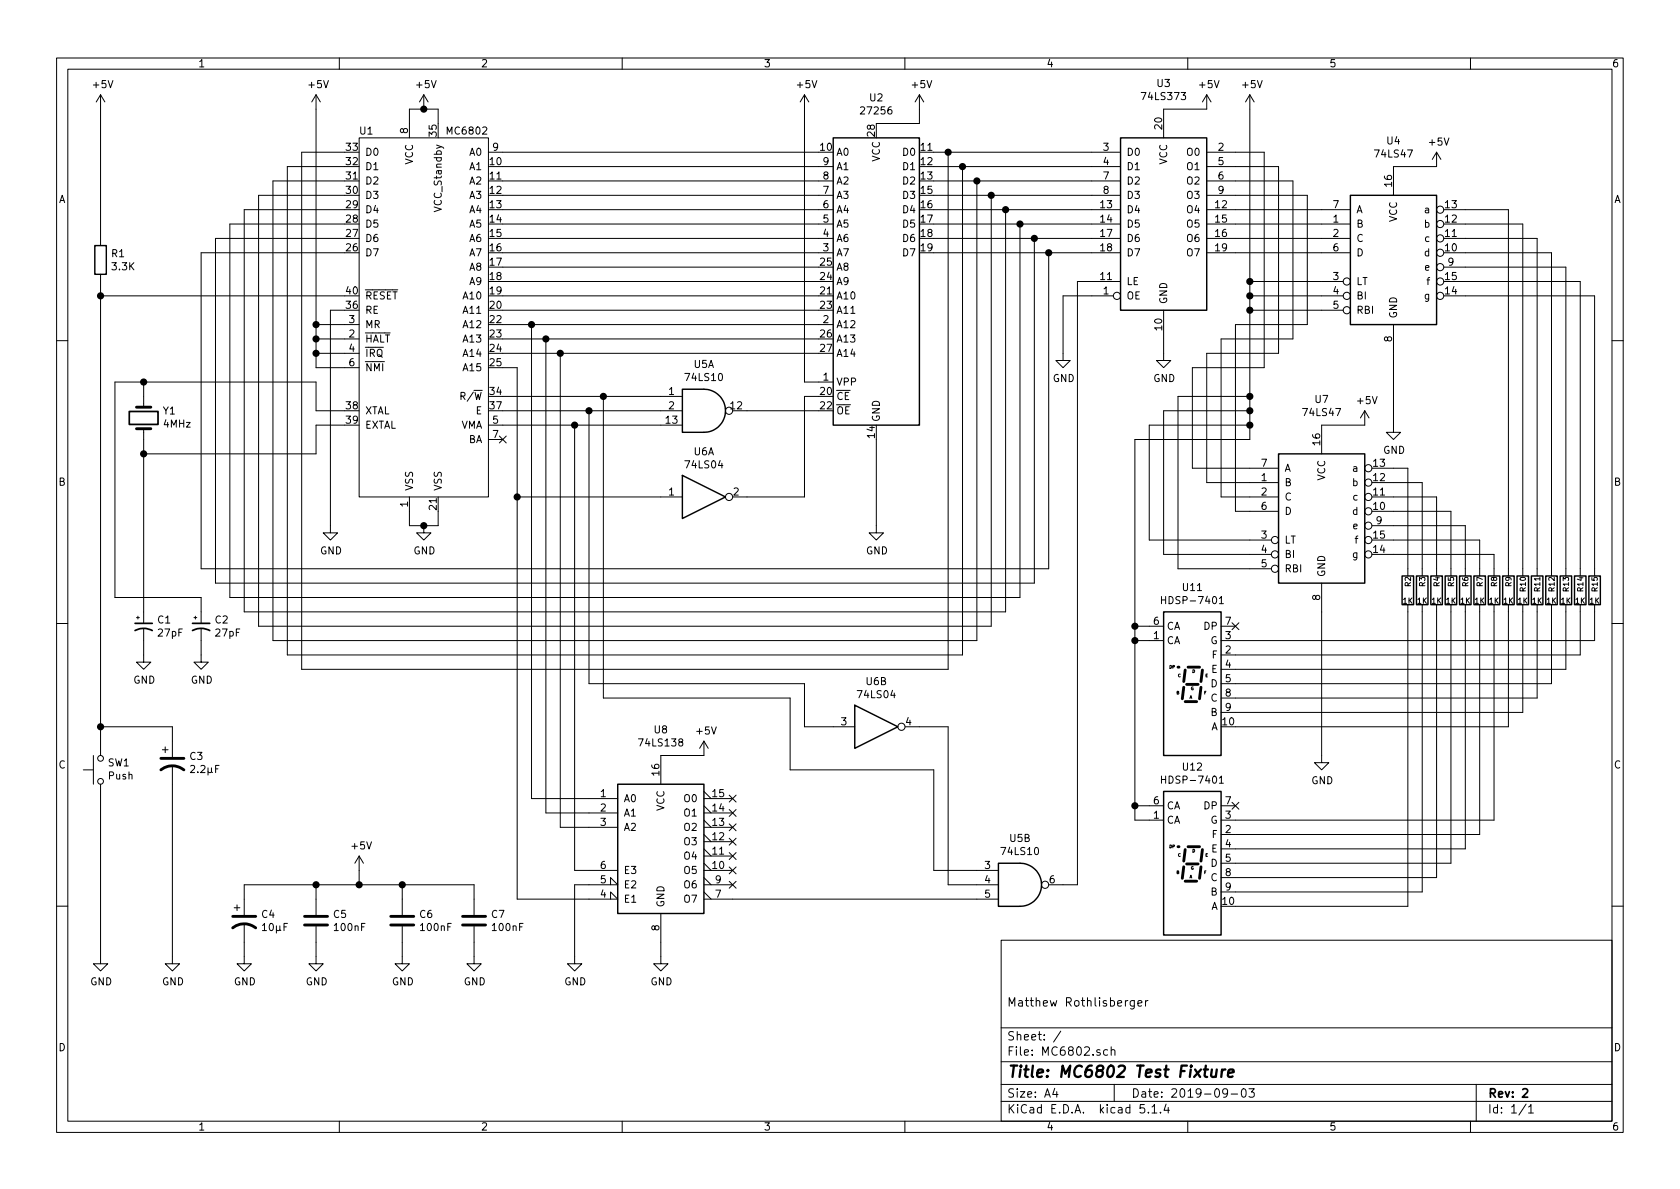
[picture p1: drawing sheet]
<svg xmlns="http://www.w3.org/2000/svg" width="297mm" height="210mm" viewBox="0 0 297 210" stroke-linecap="round" stroke-linejoin="round" font-family="sans-serif">
<g fill="none" stroke="#000" stroke-width=".18">
<path d="M10 10.3h277v189.9h-277zM12 12.2h273v186.1h-273zM17.8 16.8v26.6M17.8 16.8l-.8 1.2M17.8 16.8l.7 1.2M55.9 16.8v48.2h7.6M55.9 16.8l-.8 1.2M55.9 16.8l.7 1.2M60 10.3v1.9M74.9 16.8l-.7 1.2M74.9 16.8v2.5M74.9 16.8l.8 1.2"/>
<path d="M110 10.3v1.9M142.2 16.8v50.8h5.1M142.2 16.8l-.7 1.2M142.2 16.8l.8 1.2M160 10.3v1.9M162.6 16.8l-.8 1.2M162.6 16.8v5h-7.7M162.6 16.8l.7 1.2M210 10.3v1.9M213.4 16.8l-.8 1.2M213.4 16.8v2.5h-7.7v5.1M213.4 16.8l.7 1.2"/>
<path d="M221 16.8v60.9h-20.3v67.3h5M221 16.8l-.8 1.2M221 16.8l.7 1.2M260 10.3v1.9M61 39.6h-20.4v66.1h139.7v-66.1M61 37.1h-17.8v71.1h134.6v-71.1M61 34.5h-15.3v76.2h129.6v-76.2M61 32h-12.7v81.3h124.4v-81.3M61 29.5h-10.2v86.3h119.4v-86.3M61 26.9h-7.7v91.5h114.3v-91.5M63.5 24.4h22.9v63.5h-22.9zM77.5 21.8v-2.5h-5.1v5.1"/>
<path d="M86.4 26.9h58.4M88.9 39.6h58.4M88.9 37.1h58.4M88.9 34.5h58.4M88.9 32h58.4M88.9 29.5h58.4M165.1 39.6h33M165.1 37.1h33M165.1 34.5h33M165.1 32h33M165.1 29.5h33M165.1 26.9h33"/>
<path d="M213.4 34.5h17.7v22.9h-12.7v33h7.7M213.4 39.6h25.4M213.4 37.1h25.4M213.4 32h15.2v27.9h-12.7v28h10.2M213.4 29.5h12.7v33h-12.7v22.8h12.7M213.4 26.9h10.1v38.1h-12.7v17.8h15.3M254 26.9l-.8 1.3M254 26.9v2.6h-7.6v5M254 26.9l.8 1.3M255.3 39.6h13.9v62.2M255.3 37.1h11.4v64.7M17.8 52.3h43.2"/>
<path d="M17.8 48.5v85.1M55.9 57.4h7.6M55.9 59.9h7.6M61 54.9h-2.6v39.3h1.3l-1.3 1.3-1.3-1.3h1.3M61 44.7h-25.4v55.9h149.8v-55.9M61 42.2h-22.9v60.9h144.8v-60.9M88.9 57.4h58.4M88.9 44.7h58.4M88.9 42.2h58.4M88.9 59.9h55.9M88.9 52.3h55.9M88.9 49.8h55.9"/>
<path d="M88.9 54.9h55.9M88.9 47.2h55.9M94 57.4v83.8h15.2M96.5 59.9v83.9h12.7M165.1 44.7h33M165.1 42.2h33M196.8 52.3h-8.8v11.4h1.2l-1.2 1.3-1.3-1.3h1.3M198.1 49.8h-7.6v106.7h-5.1M205.7 54.9v8.8h1.3l-1.3 1.3-1.2-1.3h1.2M213.4 44.7h25.4M213.4 42.2h25.4M221 52.3h16.5"/>
<path d="M221 49.8h16.5M221 54.9h16.5M246.4 57.4v19h1.2l-1.2 1.3-1.3-1.3h1.3M255.3 44.7h19v57.1M255.3 42.2h16.5v59.6M255.3 52.3h26.6v49.5M255.3 49.8h24.1v52M255.3 47.2h21.6v54.6M10 60.2h2M25.4 67.6v4.4M25.4 75.8v34.4M55.9 62.5h7.6"/>
<path d="M61 72.6h-5.1v-5h-35.6v38.1h15.3v4.5M61 75.2h-5.1v5.1h-30.5M86.4 75.2h34.2M86.4 77.7h2.5M88.3 77.1l1.2 1.2M88.9 65h2.5v94h17.8l-1.3-1.3v1.3M88.9 70.1h31.7M88.9 72.6h31.7M88.9 62.5h55.9M89.5 77.1l-1.2 1.2M99.1 62.5v83.8h10.1M101.6 75.2v78.7h7.6"/>
<path d="M104.1 72.6v48.3h38.1v7.6h8.9M106.7 70.1v53.3h33v12.7h25.4v17.8h11.4M129.5 72.6h15.3M144.8 70.1h-2.6v17.8h-12.7M154.9 77.7v16.5h1.3l-1.3 1.3-1.2-1.3h1.2M221 70.1h-12.7v30.5h16.5M221 72.6h-15.3v25.4h19.1M221 75.2h-17.8v20.3h21.6M241.3 72.6v2.6h-7.6v5.1M241.3 72.6l-.8 1.3M241.3 72.6l.8 1.3M285 60.2h2"/>
<path d="M72.4 87.9v5.1h5.1v-2.6M74.9 93v1.2h1.3l-1.3 1.3-1.2-1.3h1.2M91.4 87.9h29.2M242.6 87.9h11.4v13.9M242.6 82.8h6.3v19M242.6 85.3h8.9v16.5M242.6 90.4h13.9v11.4M242.6 98h21.6v3.8M242.6 95.5h19v6.3M242.6 93h16.5v8.8M10 110.3h2M24.1 109.2h.5"/>
<path d="M24.4 109v.5M25.4 111.2v5.9h1.3l-1.3 1.3-1.3-1.3h1.3M34.3 109.2h.5M34.5 109v.5M35.6 111.2v5.9h1.2l-1.2 1.3-1.3-1.3h1.3M200.7 113.3h5M200.7 110.7h5M205.4 105.5v1.3M205.4 106.1h.7M215.6 105.8l.4-.3v1.3M215.6 106.8h.7M215.9 110.7h2.5"/>
<path d="M217.8 110.1l1.2 1.2M219 110.1l-1.2 1.2M233.7 103.1v31.8h1.2l-1.2 1.2-1.3-1.2h1.3M248.9 106.9v53.4h-30.5M251.5 106.9v50.8h-35.6M254 106.9v48.3h-38.1M256.5 106.9v45.7h-40.6M259.1 106.9v43.2h-43.2M261.6 106.9v40.7h-45.7M264.2 106.9v38.1h-48.3M266.7 106.9v21.6h-48.3M269.2 106.9v19.1h-53.3"/>
<path d="M271.8 106.9v16.5h-55.9M274.3 106.9v14h-58.4M276.9 106.9v11.5h-61M279.4 106.9v8.9h-63.5M281.9 106.9v6.4h-66M285 110.3h2M14.7 136.1h1.8M16.5 133.6v5.1M17.8 138.7v31.7h1.2l-1.2 1.3-1.3-1.3h1.3M17.8 128.5h12.7v5.4M28.7 132.6h1M29.2 132.1v1"/>
<path d="M30.5 135.4v35h1.2l-1.2 1.3-1.3-1.3h1.3M33.7 135.5l.5-.1 .2 .3v.2l-.7 .7h.7M38.7 135.4h-.6v1.2M124.5 139.9l1.2 1.3M124.5 131.1v2.5h-7.7v5.1M124.5 131.1l-.8 1.2M124.5 131.1l.7 1.2M160 128.5h7.6v28h8.9M205.4 137.2v1.3M205.4 137.8h.7M215.6 137.6l.4-.4v1.3M215.6 138.5h.7"/>
<path d="M55.9 156.5v5.3M63.5 151.4l-.8 1.2M63.5 151.4v5.1M63.5 151.4l.8 1.2M71.1 156.5v5.3M107.9 156.5v-1.3l1.3 1.3h-7.6v13.9h1.3l-1.3 1.3-1.3-1.3h1.3M124.5 141.2h5M124.5 153.9h5M124.5 152.6l1.2 1.3M124.5 151.4h5M124.5 150.1l1.2 1.3M124.5 148.8h5"/>
<path d="M124.5 147.6l1.2 1.2M124.5 146.3h5M124.5 145l1.2 1.3M124.5 143.8h5M124.5 142.5l1.2 1.3M124.5 159h52M124.5 156.5h5M124.5 157.7l1.2 1.3M124.5 155.2l1.2 1.3M128.9 140.6l1.2 1.2M128.9 155.8l1.2 1.3M128.9 143.1l1.2 1.3"/>
<path d="M128.9 145.7l1.2 1.2M128.9 148.2l1.2 1.2M128.9 150.8l1.2 1.2M128.9 153.3l1.2 1.2M130.1 140.6l-1.2 1.2M130.1 155.8l-1.2 1.3M130.1 143.1l-1.2 1.3M130.1 145.7l-1.2 1.2M130.1 148.2l-1.2 1.2M130.1 150.8l-1.2 1.2M130.1 153.3l-1.2 1.2M200.7 142.5h5"/>
<path d="M215.9 142.5h2.5M217.8 141.9l1.2 1.2M219 141.9l-1.2 1.2M10 160.2h2M41.4 160.5h1M41.9 160v1M43.2 163.3v7.1h1.2l-1.2 1.3-1.3-1.3h1.3M43.2 161.8v-5.3h40.6v5.3M46.4 163.6l.4-.3v1.3M46.4 164.6h.7M50.8 163.3h-.6v1.3M55.9 163.8v6.6h1.2l-1.2 1.3-1.3-1.3h1.3"/>
<path d="M71.1 163.8v6.6h1.3l-1.3 1.3-1.3-1.3h1.3M83.8 163.8v6.6h1.3l-1.3 1.3-1.3-1.3h1.3M116.8 161.5v8.9h1.3l-1.3 1.3-1.2-1.3h1.2M177 166.3h108v32h-108zM200.6 176.9v1.2l-.3 .3h-.4M200.6 177l-.5-.1-.3 .3 .1 .6 .2 .1 .5-.1M201.2 177.4l.7-.1-.1-.3-.4-.1-.2 .2 .1 .7h.5M202.5 176.9v1M203 176.9l-.5 .3M285 160.2h2M60 198.3v1.9M110 198.3v1.9"/>
<path d="M160 198.3v1.9M177 194.8h108M177 191.8h108M177 187.8h108M177 181.8h108M186.5 192.5l-.4 1h1M186.8 193v1M187.6 182.3l-1.3 2M195.8 185.7l-.4-.1-.3 .3 .1 .6 .2 .1 .4-.1M196.5 185.7a.37 .37 0 0 1 .6 .1v.8M196.5 185.1v1.5M197 191.8v3"/>
<path d="M202.3 195.3h-.7l-.1 .7 .3-.1 .5 .1 .1 .2-.1 .5-.2 .1-.6-.1M203 196.7v.1M203.7 195.8l.4-.5v1.5M203.7 196.8h.8M205.2 196.7v.1M206.2 195.2l-.4 1.1h1M206.6 195.8v1M210 198.3v1.9M217 193.2l-.1 .2a.48 .48 0 0 1-.6-.1v-.6a.48 .48 0 0 1 .6-.1l.1 .1a1.19 1.19 0 0 1-.2 1.2l-.5 .1M217.7 193.5h1.1M219.6 192.7l.4-.2a.94 .94 0 0 1 0 1.5 .82 .82 0 0 1-.4-1.3zM220.8 192.5h1l-.5 .6 .4 .1v.7l-.2 .1-.7-.1"/>
<path d="M260 198.3v1.9M261 191.8v6.5M269.8 195.2l-1.2 2M270.3 195.8l.4-.5v1.5M270.3 196.8h.8"/>
<circle cx="254.6" cy="39.6" r=".63"/>
<circle cx="254.6" cy="37.1" r=".63"/>
<circle cx="197.5" cy="52.3" r=".63"/>
<circle cx="238.1" cy="54.9" r=".63"/>
<circle cx="238.1" cy="49.8" r=".63"/>
<circle cx="238.1" cy="52.3" r=".63"/>
<circle cx="254.6" cy="52.3" r=".63"/>
<circle cx="254.6" cy="42.2" r=".63"/>
<circle cx="254.6" cy="47.2" r=".63"/>
<circle cx="254.6" cy="44.7" r=".63"/>
<circle cx="254.6" cy="49.8" r=".63"/>
<circle cx="128.9" cy="72.6" r=".63"/>
<circle cx="128.9" cy="87.9" r=".63"/>
<circle cx="225.4" cy="98" r=".63"/>
<circle cx="225.4" cy="95.5" r=".63"/>
<circle cx="241.9" cy="85.3" r=".63"/>
<circle cx="241.9" cy="95.5" r=".63"/>
<circle cx="241.9" cy="98" r=".63"/>
<circle cx="241.9" cy="90.4" r=".63"/>
<circle cx="241.9" cy="82.8" r=".63"/>
<circle cx="241.9" cy="87.9" r=".63"/>
<circle cx="241.9" cy="93" r=".63"/>
<circle cx="225.4" cy="100.6" r=".63"/>
<circle cx="17.8" cy="138.2" r=".51"/>
<circle cx="17.8" cy="134.1" r=".51"/>
<circle cx="159.4" cy="128.5" r=".63"/>
<circle cx="184.8" cy="156.5" r=".63"/>
</g>
<path d="M22.9 72.8h5v2.3h-5zM23.9 111.5a3.2 3.2 0 0 1 3 0M23.9 110.2h3M34 111.5a3.2 3.2 0 0 1 3.1 0M34 110.2h3.1M269.2 192.7l.3-.2h.3l.3 .5-.9 1h.9" fill="none" stroke="#000" stroke-width=".3"/>
<path d="M214.3 189.1l-.1 1.2a.59 .59 0 0 0 .8 0M215.1 189.1l-.1 1.3M216.1 189.1l-.2 1.3M216.7 189.1a.55 .55 0 0 0-.7 .4M217.1 189.8l1-.2v-.4h-.8l-.2 1 .2 .2 .6-.1" fill="none" stroke="#000" stroke-width=".41"/>
<g fill="none" stroke="#000" stroke-width=".25">
<path d="M147.3 24.4h15.3v50.8h-15.3zM198.1 24.4h15.3v30.5h-15.3zM238.8 34.5h15.2v22.9h-15.2zM16.8 43.4h2v5.1h-2zM120.6 68.8h3.9a3.8 3.8 0 0 1 3.8 3.8 3.8 3.8 0 0 1-3.8 3.8h-3.9zM120.6 84.1l7.7 3.8-7.7 3.8zM226.1 80.3h15.2v22.8h-15.2zM205.7 108.2h10.2v25.4h-10.2zM247.9 101.8h2v5.1h-2zM250.4 101.8h2.1v5.1h-2.1zM253 101.8h2v5.1h-2zM255.5 101.8h2.1v5.1h-2.1z"/>
<path d="M258.1 101.8h2v5.1h-2zM260.6 101.8h2v5.1h-2zM263.1 101.8h2.1v5.1h-2.1zM265.7 101.8h2v5.1h-2zM268.2 101.8h2.1v5.1h-2.1zM270.8 101.8h2v5.1h-2zM273.3 101.8h2v5.1h-2zM275.8 101.8h2.1v5.1h-2.1zM278.4 101.8h2v5.1h-2zM280.9 101.8h2.1v5.1h-2.1zM109.2 138.7h15.3v22.8h-15.3zM151.1 124.7l7.6 3.8-7.6 3.8z"/>
<path d="M205.7 139.9h10.2v25.4h-10.2zM176.5 152.6h3.8a3.8 3.8 0 0 1 3.8 3.9 3.8 3.8 0 0 1-3.8 3.8h-3.8z"/>
</g>
<g fill="none" stroke="#000" stroke-width=".51">
<path d="M24.1 75.8h2.6M24.1 72h2.6M209.5 118.5l-.2 2M210.1 118h2M212.6 118.5l-.3 2M28.4 136.1a3.3 3.3 0 0 1 4.1 0M28.4 134.1h4.1M209.3 121.5l-.3 2.1M209.5 124.1h2.1M209.8 121h2M212.3 121.5l-.2 2.1M209.3 153.3l-.3 2"/>
<path d="M209.5 155.8h2.1M209.5 150.2l-.2 2.1M209.8 152.8h2M210.1 149.7h2M212.3 153.3l-.2 2M212.6 150.2l-.3 2.1M41.1 164.1a3.3 3.3 0 0 1 4.1 0M41.1 162h4.1M53.8 163.6h4.1M53.8 162h4.1M69.1 163.6h4.1M69.1 162h4.1"/>
<path d="M81.8 163.6h4.1M81.8 162h4.1"/>
</g>
<g fill="#000">
<circle cx="208.3" cy="118" r=".25"/>
<circle cx="208.3" cy="149.7" r=".25"/>
</g>
<g fill="#000" stroke="#000" stroke-width=".25">
<circle cx="74.9" cy="19.3" r=".51"/>
<circle cx="167.6" cy="26.9" r=".51"/>
<circle cx="170.2" cy="29.5" r=".51"/>
<circle cx="172.7" cy="32" r=".51"/>
<circle cx="175.3" cy="34.5" r=".51"/>
<circle cx="177.8" cy="37.1" r=".51"/>
<circle cx="180.3" cy="39.6" r=".51"/>
<circle cx="17.8" cy="52.3" r=".51"/>
<circle cx="55.9" cy="57.4" r=".51"/>
<circle cx="55.9" cy="59.9" r=".51"/>
<circle cx="94" cy="57.4" r=".51"/>
<circle cx="96.5" cy="59.9" r=".51"/>
<circle cx="182.9" cy="42.2" r=".51"/>
<circle cx="185.4" cy="44.7" r=".51"/>
<circle cx="221" cy="49.8" r=".51"/>
<circle cx="221" cy="52.3" r=".51"/>
<circle cx="221" cy="54.9" r=".51"/>
<circle cx="25.4" cy="67.6" r=".51"/>
<circle cx="55.9" cy="62.5" r=".51"/>
<circle cx="99.1" cy="62.5" r=".51"/>
<circle cx="101.6" cy="75.2" r=".51"/>
<circle cx="104.1" cy="72.6" r=".51"/>
<circle cx="106.7" cy="70.1" r=".51"/>
<circle cx="221" cy="72.6" r=".51"/>
<circle cx="221" cy="70.1" r=".51"/>
<circle cx="221" cy="75.2" r=".51"/>
<circle cx="25.4" cy="80.3" r=".51"/>
<circle cx="74.9" cy="93" r=".51"/>
<circle cx="91.4" cy="87.9" r=".51"/>
<circle cx="200.7" cy="110.7" r=".51"/>
<circle cx="200.7" cy="113.3" r=".51"/>
<circle cx="17.8" cy="128.5" r=".51"/>
<circle cx="55.9" cy="156.5" r=".51"/>
<circle cx="63.5" cy="156.5" r=".51"/>
<circle cx="71.1" cy="156.5" r=".51"/>
<circle cx="200.7" cy="142.5" r=".51"/>
</g>
<text font-size="2.8" x="178" y="190.5">Title: MC6802 Test Fixture</text>
<g font-size="2.1">
<text x="178" y="178">Matthew Rothlisberger</text>
<text x="178" y="184">Sheet: /</text>
<text x="178" y="186.7">File: MC6802.sch</text>
<text x="178" y="196.9">KiCad E.D.A. kicad 5.1.4</text>
<text x="178" y="194.1">Size: A4</text>
<text x="200" y="194.1">Date: 2019-09-03</text>
<text x="263" y="194.1">Rev: 2</text>
<text x="263" y="196.9">Id: 1/1</text>
</g>
<g font-size="1.8">
<text x="35" y="11.9">1</text>
<text x="85" y="11.9">2</text>
<text x="135" y="11.9">3</text>
<text x="185" y="11.9">4</text>
<text x="235" y="11.9">5</text>
<text x="285" y="11.9">6</text>
<text x="16.6" y="15.6">+5V</text>
<text x="54.7" y="15.6">+5V</text>
<text x="73.7" y="15.6">+5V</text>
<text x="141" y="15.6">+5V</text>
<text x="153.8" y="17.9">U2</text>
<text x="161.3" y="15.6">+5V</text>
<text x="202.2" y="17.7">74LS373</text>
<text x="204.6" y="15.4">U3</text>
<text x="212.1" y="15.6">+5V</text>
<text x="219.8" y="15.6">+5V</text>
<text x="63.7" y="23.8">U1</text>
<text x="72.1" y="23.6" transform="rotate(-90 72.1 23.6)">8</text>
<text x="79.2" y="23.8">MC6802</text>
<text x="152.5" y="20.2">27256</text>
<text x="205.5" y="22.8" transform="rotate(-90 205.5 22.8)">20</text>
<text x="61.3" y="29.2">32</text>
<text x="61.3" y="26.7">33</text>
<text x="64.5" y="27.6">D0</text>
<text x="73" y="29.1" transform="rotate(-90 73 29.1)">VCC</text>
<text x="77.2" y="24.1" transform="rotate(-90 77.2 24.1)">35</text>
<text x="83.1" y="27.6">A0</text>
<text x="86.7" y="29.2">10</text>
<text x="87.1" y="26.7">9</text>
<text x="145.1" y="26.7">10</text>
<text x="145.6" y="29.2">9</text>
<text x="147.8" y="27.6">A0</text>
<text x="154.7" y="24.1" transform="rotate(-90 154.7 24.1)">28</text>
<text x="155.6" y="28.6" transform="rotate(-90 155.6 28.6)">VCC</text>
<text x="159.8" y="27.6">D0</text>
<text x="162.9" y="26.7">11</text>
<text x="162.9" y="29.2">12</text>
<text x="195.1" y="26.7">3</text>
<text x="195.1" y="29.2">4</text>
<text x="199.1" y="27.6">D0</text>
<text x="206.4" y="29.1" transform="rotate(-90 206.4 29.1)">VCC</text>
<text x="210" y="27.6">O0</text>
<text x="215.4" y="26.7">2</text>
<text x="215.4" y="29.2">5</text>
<text x="243.3" y="27.9">74LS47</text>
<text x="245.3" y="25.5">U4</text>
<text x="252.8" y="25.7">+5V</text>
<text x="10.4" y="35.9">A</text>
<text x="61.3" y="34.3">30</text>
<text x="61.3" y="31.7">31</text>
<text x="64.5" y="35.2">D3</text>
<text x="64.5" y="32.6">D2</text>
<text x="64.5" y="30.1">D1</text>
<text x="83.1" y="30.1">A1</text>
<text x="83.1" y="32.6">A2</text>
<text x="83.1" y="35.2">A3</text>
<text x="86.7" y="31.7">11</text>
<text x="86.7" y="34.3">12</text>
<text x="145.6" y="34.3">7</text>
<text x="145.6" y="31.7">8</text>
<text x="147.8" y="35.2">A3</text>
<text x="147.8" y="32.6">A2</text>
<text x="147.8" y="30.1">A1</text>
<text x="159.8" y="30.1">D1</text>
<text x="159.8" y="32.6">D2</text>
<text x="159.8" y="35.2">D3</text>
<text x="162.9" y="31.7">13</text>
<text x="162.9" y="34.3">15</text>
<text x="195.1" y="31.7">7</text>
<text x="195.1" y="34.3">8</text>
<text x="199.1" y="30.1">D1</text>
<text x="199.1" y="32.6">D2</text>
<text x="199.1" y="35.2">D3</text>
<text x="210" y="30.1">O1</text>
<text x="210" y="32.6">O2</text>
<text x="210" y="35.2">O3</text>
<text x="215.4" y="31.7">6</text>
<text x="215.4" y="34.3">9</text>
<text x="246.1" y="33" transform="rotate(-90 246.1 33)">16</text>
<text x="285.4" y="35.9">A</text>
<text x="61.3" y="41.9">27</text>
<text x="61.3" y="39.4">28</text>
<text x="61.3" y="36.8">29</text>
<text x="64.5" y="40.3">D5</text>
<text x="64.5" y="37.7">D4</text>
<text x="78.1" y="37.1" transform="rotate(-90 78.1 37.1)">VCC_Standby</text>
<text x="83.1" y="37.7">A4</text>
<text x="83.1" y="40.3">A5</text>
<text x="86.7" y="36.8">13</text>
<text x="86.7" y="39.4">14</text>
<text x="86.7" y="41.9">15</text>
<text x="145.6" y="41.9">4</text>
<text x="145.6" y="39.4">5</text>
<text x="145.6" y="36.8">6</text>
<text x="147.8" y="40.3">A5</text>
<text x="147.8" y="37.7">A4</text>
<text x="159.8" y="37.7">D4</text>
<text x="159.8" y="40.3">D5</text>
<text x="162.9" y="36.8">16</text>
<text x="162.9" y="39.4">17</text>
<text x="162.9" y="41.9">18</text>
<text x="194.6" y="36.8">13</text>
<text x="194.6" y="39.4">14</text>
<text x="194.6" y="41.9">17</text>
<text x="199.1" y="37.7">D4</text>
<text x="199.1" y="40.3">D5</text>
<text x="210" y="37.7">O4</text>
<text x="210" y="40.3">O5</text>
<text x="214.9" y="36.8">12</text>
<text x="214.9" y="39.4">15</text>
<text x="214.9" y="41.9">16</text>
<text x="235.7" y="39.4">1</text>
<text x="235.7" y="41.9">2</text>
<text x="235.7" y="36.8">7</text>
<text x="239.8" y="40.3">B</text>
<text x="239.8" y="37.7">A</text>
<text x="247" y="39.3" transform="rotate(-90 247 39.3)">VCC</text>
<text x="251.9" y="40.3">b</text>
<text x="252" y="37.7">a</text>
<text x="255.6" y="41.9">11</text>
<text x="255.6" y="39.4">12</text>
<text x="255.6" y="36.8">13</text>
<text x="19.8" y="45.5">R1</text>
<text x="19.9" y="47.8">3.3K</text>
<text x="61.3" y="44.4">26</text>
<text x="64.5" y="45.3">D7</text>
<text x="64.5" y="42.8">D6</text>
<text x="83.1" y="42.8">A6</text>
<text x="83.1" y="45.3">A7</text>
<text x="83.1" y="47.9">A8</text>
<text x="86.7" y="44.4">16</text>
<text x="86.7" y="47">17</text>
<text x="145.1" y="47">25</text>
<text x="145.6" y="44.4">3</text>
<text x="147.8" y="45.3">A7</text>
<text x="147.8" y="42.8">A6</text>
<text x="147.8" y="47.9">A8</text>
<text x="159.8" y="42.8">D6</text>
<text x="159.8" y="45.3">D7</text>
<text x="162.9" y="44.4">19</text>
<text x="194.6" y="44.4">18</text>
<text x="199.1" y="42.8">D6</text>
<text x="199.1" y="45.3">D7</text>
<text x="210" y="42.8">O6</text>
<text x="210" y="45.3">O7</text>
<text x="214.9" y="44.4">19</text>
<text x="235.7" y="44.4">6</text>
<text x="239.8" y="42.8">C</text>
<text x="239.8" y="45.3">D</text>
<text x="251.9" y="45.3">d</text>
<text x="252" y="42.8">c</text>
<text x="252" y="47.9">e</text>
<text x="255.6" y="44.4">10</text>
<text x="256.1" y="47">9</text>
<text x="61.3" y="52.1">40</text>
<text x="64.5" y="53">RESET</text>
<text x="82.1" y="53">A10</text>
<text x="83.1" y="50.4">A9</text>
<text x="86.7" y="49.5">18</text>
<text x="86.7" y="52.1">19</text>
<text x="145.1" y="52.1">21</text>
<text x="145.1" y="49.5">24</text>
<text x="147.8" y="53">A10</text>
<text x="147.8" y="50.4">A9</text>
<text x="194.6" y="49.5">11</text>
<text x="195.1" y="52.1">1</text>
<text x="199.1" y="53">OE</text>
<text x="199.1" y="50.4">LE</text>
<text x="206.4" y="53.8" transform="rotate(-90 206.4 53.8)">GND</text>
<text x="235.7" y="49.5">3</text>
<text x="235.7" y="52.1">4</text>
<text x="239.8" y="50.4">LT</text>
<text x="239.8" y="53">BI</text>
<text x="251.9" y="53">g</text>
<text x="252.4" y="50.4">f</text>
<text x="255.6" y="52.1">14</text>
<text x="255.6" y="49.5">15</text>
<text x="61.3" y="54.6">36</text>
<text x="61.7" y="59.7">2</text>
<text x="61.7" y="57.1">3</text>
<text x="64.5" y="58">MR</text>
<text x="64.5" y="55.5">RE</text>
<text x="82.1" y="55.5">A11</text>
<text x="82.1" y="58">A12</text>
<text x="86.7" y="54.6">20</text>
<text x="86.7" y="57.1">22</text>
<text x="86.7" y="59.7">23</text>
<text x="145.1" y="54.6">23</text>
<text x="145.1" y="59.7">26</text>
<text x="145.6" y="57.1">2</text>
<text x="147.8" y="58">A12</text>
<text x="147.8" y="55.5">A11</text>
<text x="205.5" y="58.4" transform="rotate(-90 205.5 58.4)">10</text>
<text x="235.7" y="54.6">5</text>
<text x="239.8" y="55.5">RBI</text>
<text x="247" y="56.4" transform="rotate(-90 247 56.4)">GND</text>
<text x="61.7" y="62.2">4</text>
<text x="61.7" y="64.8">6</text>
<text x="64.5" y="60.6">HALT</text>
<text x="64.5" y="63.1">IRQ</text>
<text x="64.5" y="65.7">NMI</text>
<text x="82.1" y="60.6">A13</text>
<text x="82.1" y="63.1">A14</text>
<text x="82.1" y="65.7">A15</text>
<text x="86.7" y="62.2">24</text>
<text x="86.7" y="64.8">25</text>
<text x="122.7" y="65.1">U5A</text>
<text x="145.1" y="62.2">27</text>
<text x="147.8" y="60.6">A13</text>
<text x="147.8" y="63.1">A14</text>
<text x="246.1" y="60.4" transform="rotate(-90 246.1 60.4)">8</text>
<text x="81.9" y="70.7">R/W</text>
<text x="86.7" y="69.8">34</text>
<text x="118.3" y="69.8">1</text>
<text x="121.4" y="67.4">74LS10</text>
<text x="145.1" y="69.8">20</text>
<text x="145.6" y="67.3">1</text>
<text x="147.8" y="68.2">VPP</text>
<text x="147.8" y="70.7">CE</text>
<text x="186.1" y="67.6">GND</text>
<text x="203.9" y="67.6">GND</text>
<text x="232.6" y="71.3">U7</text>
<text x="240.1" y="71.5">+5V</text>
<text x="28.9" y="73.3">Y1</text>
<text x="29" y="75.6">4MHz</text>
<text x="61.3" y="72.4">38</text>
<text x="61.3" y="74.9">39</text>
<text x="64.5" y="73.3">XTAL</text>
<text x="64.5" y="75.8">EXTAL</text>
<text x="81.4" y="75.8">VMA</text>
<text x="84.2" y="73.3">E</text>
<text x="86.7" y="72.4">37</text>
<text x="87.1" y="74.9">5</text>
<text x="87.1" y="77.5">7</text>
<text x="117.8" y="74.9">13</text>
<text x="118.3" y="72.4">2</text>
<text x="129.2" y="72.4">12</text>
<text x="145.1" y="72.4">22</text>
<text x="147.8" y="73.3">OE</text>
<text x="154.7" y="77.4" transform="rotate(-90 154.7 77.4)">14</text>
<text x="155.6" y="74.7" transform="rotate(-90 155.6 74.7)">GND</text>
<text x="230.6" y="73.6">74LS47</text>
<text x="82.8" y="78.4">BA</text>
<text x="121.4" y="82.8">74LS04</text>
<text x="122.7" y="80.5">U6A</text>
<text x="223" y="82.5">7</text>
<text x="227.1" y="83.4">A</text>
<text x="233.4" y="78.7" transform="rotate(-90 233.4 78.7)">16</text>
<text x="239.3" y="83.4">a</text>
<text x="242.9" y="82.5">13</text>
<text x="244.6" y="80.3">GND</text>
<text x="10.4" y="85.9">B</text>
<text x="72.1" y="89.6" transform="rotate(-90 72.1 89.6)">1</text>
<text x="73" y="86.9" transform="rotate(-90 73 86.9)">VSS</text>
<text x="78.1" y="86.9" transform="rotate(-90 78.1 86.9)">VSS</text>
<text x="118.3" y="87.6">1</text>
<text x="129.7" y="87.6">2</text>
<text x="223" y="85.1">1</text>
<text x="223" y="87.6">2</text>
<text x="227.1" y="86">B</text>
<text x="227.1" y="88.5">C</text>
<text x="234.3" y="85" transform="rotate(-90 234.3 85)">VCC</text>
<text x="239.2" y="86">b</text>
<text x="239.3" y="88.5">c</text>
<text x="242.9" y="87.6">11</text>
<text x="242.9" y="85.1">12</text>
<text x="285.4" y="85.9">B</text>
<text x="77.2" y="90.1" transform="rotate(-90 77.2 90.1)">21</text>
<text x="223" y="95.2">3</text>
<text x="223" y="90.2">6</text>
<text x="227.1" y="91.1">D</text>
<text x="239.2" y="91.1">d</text>
<text x="239.3" y="93.6">e</text>
<text x="242.9" y="90.2">10</text>
<text x="242.9" y="95.2">15</text>
<text x="243.4" y="92.7">9</text>
<text x="56.6" y="98">GND</text>
<text x="73.1" y="98">GND</text>
<text x="153.1" y="98">GND</text>
<text x="223" y="97.8">4</text>
<text x="223" y="100.3">5</text>
<text x="227.1" y="96.1">LT</text>
<text x="227.1" y="98.7">BI</text>
<text x="227.1" y="101.2">RBI</text>
<text x="239.2" y="98.7">g</text>
<text x="239.7" y="96.1">f</text>
<text x="242.9" y="97.8">14</text>
<text x="206.1" y="106.8">HDSP-7401</text>
<text x="209.2" y="104.5">U11</text>
<text x="233.4" y="106.1" transform="rotate(-90 233.4 106.1)">8</text>
<text x="234.3" y="102.1" transform="rotate(-90 234.3 102.1)">GND</text>
<text x="27.9" y="110.3">C1</text>
<text x="28" y="112.6">27pF</text>
<text x="38.1" y="110.3">C2</text>
<text x="38.2" y="112.6">27pF</text>
<text x="204" y="113">1</text>
<text x="204" y="110.5">6</text>
<text x="206.2" y="113.9">CA</text>
<text x="206.2" y="111.4">CA</text>
<text x="212.9" y="111.4">DP</text>
<text x="214" y="113.9">G</text>
<text x="216.7" y="113">3</text>
<text x="216.7" y="110.5">7</text>
<text x="214.2" y="119">E</text>
<text x="214.3" y="116.5">F</text>
<text x="216.7" y="115.6">2</text>
<text x="216.7" y="118.1">4</text>
<text x="23.6" y="120.9">GND</text>
<text x="33.7" y="120.9">GND</text>
<text x="151.8" y="123.5">74LS04</text>
<text x="153.2" y="121.2">U6B</text>
<text x="214.1" y="121.5">D</text>
<text x="214.1" y="124.1">C</text>
<text x="216.7" y="120.6">5</text>
<text x="216.7" y="123.2">8</text>
<text x="216.7" y="125.7">9</text>
<text x="113.3" y="132">74LS138</text>
<text x="115.7" y="129.7">U8</text>
<text x="123.2" y="129.9">+5V</text>
<text x="148.7" y="128.3">3</text>
<text x="160.2" y="128.3">4</text>
<text x="214.1" y="129.2">A</text>
<text x="214.1" y="126.6">B</text>
<text x="216.2" y="128.3">10</text>
<text x="10.4" y="135.9">C</text>
<text x="19.1" y="135.5">SW1</text>
<text x="19.2" y="137.8">Push</text>
<text x="33.6" y="134.4">C3</text>
<text x="34.4" y="136.7">2.2F</text>
<text x="116.6" y="137.1" transform="rotate(-90 116.6 137.1)">16</text>
<text x="209.2" y="136.3">U12</text>
<text x="285.4" y="135.9">C</text>
<text x="106.2" y="141">1</text>
<text x="106.2" y="143.5">2</text>
<text x="110.2" y="141.9">A0</text>
<text x="117.5" y="143.4" transform="rotate(-90 117.5 143.4)">VCC</text>
<text x="121.1" y="141.9">O0</text>
<text x="126" y="143.5">14</text>
<text x="126" y="141">15</text>
<text x="204" y="142.2">6</text>
<text x="206.1" y="138.6">HDSP-7401</text>
<text x="206.2" y="143.1">CA</text>
<text x="212.9" y="143.1">DP</text>
<text x="216.7" y="142.2">7</text>
<text x="231.9" y="138.7">GND</text>
<text x="106.2" y="146">3</text>
<text x="110.2" y="144.4">A1</text>
<text x="110.2" y="146.9">A2</text>
<text x="121.1" y="149.5">O3</text>
<text x="121.1" y="146.9">O2</text>
<text x="121.1" y="144.4">O1</text>
<text x="126" y="148.6">12</text>
<text x="126" y="146">13</text>
<text x="178.6" y="148.9">U5B</text>
<text x="204" y="144.8">1</text>
<text x="206.2" y="145.7">CA</text>
<text x="214" y="145.7">G</text>
<text x="214.3" y="148.2">F</text>
<text x="216.7" y="147.3">2</text>
<text x="216.7" y="144.8">3</text>
<text x="216.7" y="149.9">4</text>
<text x="62.3" y="150.2">+5V</text>
<text x="106.2" y="153.7">6</text>
<text x="110.2" y="154.6">E3</text>
<text x="121.1" y="154.6">O5</text>
<text x="121.1" y="152">O4</text>
<text x="126" y="153.7">10</text>
<text x="126" y="151.1">11</text>
<text x="174.1" y="153.7">3</text>
<text x="177.2" y="151.2">74LS10</text>
<text x="214.1" y="153.3">D</text>
<text x="214.1" y="155.8">C</text>
<text x="214.2" y="150.7">E</text>
<text x="216.7" y="152.4">5</text>
<text x="216.7" y="154.9">8</text>
<text x="106.2" y="158.7">4</text>
<text x="106.2" y="156.2">5</text>
<text x="110.2" y="159.6">E1</text>
<text x="110.2" y="157.1">E2</text>
<text x="117.5" y="160.5" transform="rotate(-90 117.5 160.5)">GND</text>
<text x="121.1" y="159.6">O7</text>
<text x="121.1" y="157.1">O6</text>
<text x="126.5" y="158.7">7</text>
<text x="126.5" y="156.2">9</text>
<text x="174.1" y="156.2">4</text>
<text x="174.1" y="158.7">5</text>
<text x="185.6" y="156.2">6</text>
<text x="214.1" y="160.9">A</text>
<text x="214.1" y="158.4">B</text>
<text x="216.2" y="160">10</text>
<text x="216.7" y="157.5">9</text>
<text x="46.3" y="162.3">C4</text>
<text x="47.1" y="164.6">10F</text>
<text x="59" y="162.3">C5</text>
<text x="59.3" y="164.6">100nF</text>
<text x="74.2" y="162.3">C6</text>
<text x="74.5" y="164.6">100nF</text>
<text x="86.9" y="162.3">C7</text>
<text x="87.2" y="164.6">100nF</text>
<text x="116.6" y="164.6" transform="rotate(-90 116.6 164.6)">8</text>
<text x="16" y="174.2">GND</text>
<text x="28.7" y="174.2">GND</text>
<text x="41.4" y="174.2">GND</text>
<text x="54.1" y="174.2">GND</text>
<text x="69.3" y="174.2">GND</text>
<text x="82" y="174.2">GND</text>
<text x="99.8" y="174.2">GND</text>
<text x="115" y="174.2">GND</text>
<text x="10.4" y="185.9">D</text>
<text x="285.4" y="185.9">D</text>
<text x="35" y="199.9">1</text>
<text x="85" y="199.9">2</text>
<text x="135" y="199.9">3</text>
<text x="185" y="199.9">4</text>
<text x="235" y="199.9">5</text>
<text x="285" y="199.9">6</text>
</g>
<g font-size="1.3">
<text x="248.1" y="106.8">1K</text>
<text x="249.5" y="103.7" transform="rotate(-90 249.5 103.7)">R2</text>
<text x="250.6" y="106.8">1K</text>
<text x="252" y="103.7" transform="rotate(-90 252 103.7)">R3</text>
<text x="253.1" y="106.8">1K</text>
<text x="254.5" y="103.7" transform="rotate(-90 254.5 103.7)">R4</text>
<text x="255.7" y="106.8">1K</text>
<text x="257.1" y="103.7" transform="rotate(-90 257.1 103.7)">R5</text>
<text x="258.2" y="106.8">1K</text>
<text x="259.6" y="103.7" transform="rotate(-90 259.6 103.7)">R6</text>
<text x="260.8" y="106.8">1K</text>
<text x="262.2" y="103.7" transform="rotate(-90 262.2 103.7)">R7</text>
<text x="263.3" y="106.8">1K</text>
<text x="264.7" y="103.7" transform="rotate(-90 264.7 103.7)">R8</text>
<text x="265.8" y="106.8">1K</text>
<text x="267.2" y="103.7" transform="rotate(-90 267.2 103.7)">R9</text>
<text x="268.4" y="106.8">1K</text>
<text x="269.8" y="104.5" transform="rotate(-90 269.8 104.5)">R10</text>
<text x="270.9" y="106.8">1K</text>
<text x="272.3" y="104.5" transform="rotate(-90 272.3 104.5)">R11</text>
<text x="273.5" y="106.8">1K</text>
<text x="274.9" y="104.5" transform="rotate(-90 274.9 104.5)">R12</text>
<text x="276" y="106.8">1K</text>
<text x="277.4" y="104.5" transform="rotate(-90 277.4 104.5)">R13</text>
<text x="278.5" y="106.8">1K</text>
<text x="279.9" y="104.5" transform="rotate(-90 279.9 104.5)">R14</text>
<text x="281.1" y="106.8">1K</text>
<text x="282.5" y="104.5" transform="rotate(-90 282.5 104.5)">R15</text>
</g>
<g font-size=".7">
<text x="206.8" y="118.2">DP</text>
<text x="208.3" y="119.7">C</text>
<text x="210.8" y="119">D</text>
<text x="213.1" y="119.7">E</text>
<text x="208" y="122.8">B</text>
<text x="210.3" y="123.5">A</text>
<text x="210.5" y="122">G</text>
<text x="212.9" y="122.8">F</text>
<text x="206.8" y="150">DP</text>
<text x="208" y="154.5">B</text>
<text x="208.3" y="151.5">C</text>
<text x="210.3" y="155.3">A</text>
<text x="210.5" y="153.8">G</text>
<text x="210.8" y="150.7">D</text>
<text x="212.9" y="154.5">F</text>
<text x="213.1" y="151.5">E</text>
</g>
</svg>
